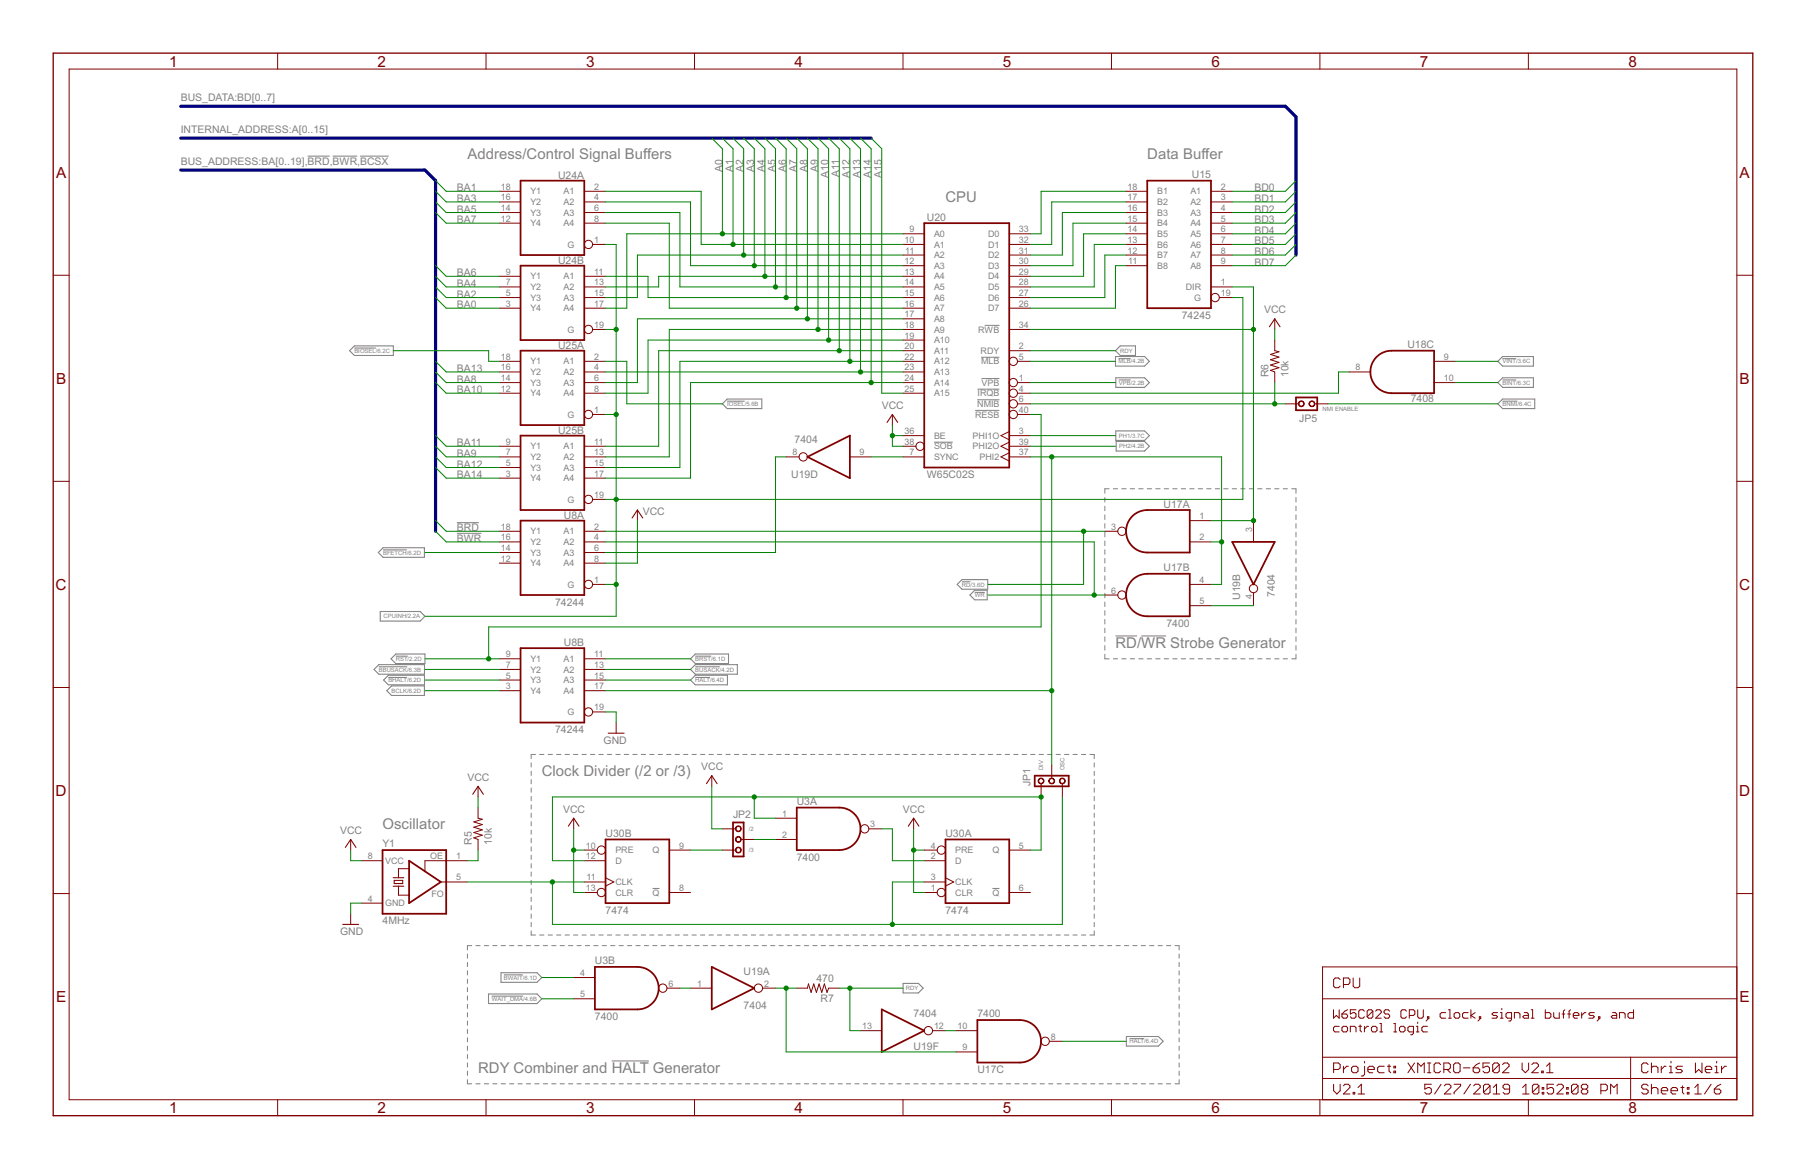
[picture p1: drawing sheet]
<svg xmlns="http://www.w3.org/2000/svg" width="432mm" height="279mm" viewBox="0 0 432 279" stroke-linecap="round" stroke-linejoin="round" font-family="sans-serif">
<g fill="none" stroke="#808080" stroke-width=".24">
<path d="M73.6 37.3h5.2M79.5 37.3h5.9M86.1 37.3h6.8M235.4 77.8h3.6M84.7 83.2h5.2M173.9 95.9h4.2M233.2 98.1h5.8M233.6 95.5h5.4M233.7 93h5.3M234.6 85.4h4.4M234.7 90.5h4.3M267.4 85.7h2.9"/>
<path d="M267.5 90.8h2.8M359.3 95.9h3.5M359.3 90.8h3.2M359.3 85.7h3.2M223.3 105.7h4.5M264.2 118.9v1.1M265.2 116.8h-1v1.1M266.2 116.8h1M268.2 116.8h1M270.2 116.8h1.1M272.3 116.8h1M274.3 116.8h1"/>
<path d="M276.3 116.8h1.1M278.4 116.8h1M280.4 116.8h1M282.4 116.8h1.1M284.5 116.8h1M286.5 116.8h1M288.5 116.8h1.1M290.6 116.8h1M292.6 116.8h1M294.6 116.8h1.1M296.7 116.8h1M298.7 116.8h1"/>
<path d="M300.7 116.8h1M302.7 116.8h1.1M304.8 116.8h1M306.8 116.8h1M308.8 116.8h1.1v1.1M309.9 118.9v1.1M91.6 131.4h5.7M109.2 124.9h5.3M109.2 127.5h5.9M230 139h2M264.2 121v1.1M264.2 123.1v1.1"/>
<path d="M264.2 125.2v1M264.2 127.2v1.1M264.2 129.3v1.1M264.2 131.4v1.1M264.2 133.5v1.1M264.2 135.6v1.1M264.2 137.6v1.1M264.2 139.7v1.1M309.9 121v1.1M309.9 123.1v1.1M309.9 125.2v1M309.9 127.2v1.1"/>
<path d="M309.9 129.3v1.1M309.9 131.4v1.1M309.9 133.5v1.1M309.9 135.6v1.1M309.9 137.6v1.1M309.9 139.7v1.1M90.6 159.4h6.8M94.6 156.8h2.9M166.2 156.8h3.8M166.2 159.4h5.9M233 141.6h2.5M264.2 141.8v1.1"/>
<path d="M264.2 143.9v1.1M264.2 146v1M264.2 148.1v1M264.2 150.1v1.1M264.2 152.2v1.1M264.2 154.3v1.1M264.2 156.4v1.1h1M266.2 157.5h1M268.2 157.5h1M270.2 157.5h1.1M272.3 157.5h1M274.3 157.5h1"/>
<path d="M276.3 157.5h1.1M278.4 157.5h1M280.4 157.5h1M282.4 157.5h1.1M284.5 157.5h1M286.5 157.5h1M288.5 157.5h1.1M290.6 157.5h1M292.6 157.5h1M294.6 157.5h1.1M296.7 157.5h1M298.7 157.5h1"/>
<path d="M300.7 157.5h1M302.7 157.5h1.1M304.8 157.5h1M306.8 157.5h1M309.9 156.4v1.1h-1.1M309.9 141.8v1.1M309.9 143.9v1.1M309.9 146v1M309.9 148.1v1M309.9 150.1v1.1M309.9 152.2v1.1M309.9 154.3v1.1"/>
<path d="M92.9 161.9h4.4M166.2 161.9h3.6M127 182.3v1M127 184.3v1M127 186.3v1M127 188.3v1.1M127 190.4v1M127 192.4v1M127 194.4v1M127 196.4v1M127 198.4v1M128 180.3h-1v1"/>
<path d="M129 180.3h1M131.1 180.3h1M133.1 180.3h1M135.1 180.3h1M137.1 180.3h1.1M139.1 180.3h1.1M141.2 180.3h1M143.2 180.3h1M145.2 180.3h1M147.3 180.3h1M149.3 180.3h1M151.3 180.3h1"/>
<path d="M153.3 180.3h1M155.3 180.3h1.1M157.4 180.3h1M159.4 180.3h1M161.4 180.3h1M163.4 180.3h1.1M165.5 180.3h1M167.5 180.3h1M169.5 180.3h1M171.5 180.3h1.1M173.6 180.3h1M175.6 180.3h1"/>
<path d="M177.6 180.3h1M179.6 180.3h1.1M181.7 180.3h1M183.7 180.3h1M185.7 180.3h1M187.7 180.3h1M189.8 180.3h1M191.8 180.3h1M193.8 180.3h1M195.8 180.3h1M197.8 180.3h1.1M199.9 180.3h1"/>
<path d="M201.9 180.3h1M203.9 180.3h1M205.9 180.3h1.1M208 180.3h1M210 180.3h1M212 180.3h1M214 180.3h1.1M216.1 180.3h1M218.1 180.3h1M220.1 180.3h1M222.1 180.3h1.1M224.2 180.3h1"/>
<path d="M226.2 180.3h1M228.2 180.3h1M230.2 180.3h1M232.3 180.3h1M234.3 180.3h1M236.3 180.3h1M238.3 180.3h1.1M240.3 180.3h1.1M242.4 180.3h1M244.4 180.3h1M246.4 180.3h1M248.4 180.3h1.1"/>
<path d="M250.5 180.3h1M252.5 180.3h1M254.5 180.3h1M256.5 180.3h1.1M258.6 180.3h1M260.6 180.3h1v1M261.6 182.3v1M261.6 184.3v1M261.6 186.3v1M261.6 188.3v1.1M261.6 190.4v1M261.6 192.4v1"/>
<path d="M261.6 194.4v1M261.6 196.4v1M261.6 198.4v1M127 200.4v1M127 202.4v1M127 204.4v1M127 206.4v1M127 208.4v1M127 210.4v1M127 212.4v1M127 214.4v1.1M127 216.5v1"/>
<path d="M127 218.5v1M156 212.3h1.7M237.3 212.3h1.7M261.6 200.4v1M261.6 202.4v1M261.6 204.4v1M261.6 206.4v1M261.6 208.4v1M261.6 210.4v1M261.6 212.4v1M261.6 214.4v1.1M261.6 216.5v1"/>
<path d="M261.6 218.5v1M111.8 228v1M111.8 230v1M111.8 232v1M111.8 234v1M111.8 236v1M111.8 238v1M112.8 226h-1v1M113.8 226h1M115.8 226h1M117.6 238.1h7.5M117.8 226h1"/>
<path d="M119.8 226h1M120.5 233h4.5M121.8 226h1.1M123.8 226h1.1M125.9 226h1M127 220.5v1M127 222.5v1h1M127.9 226h1M129 223.5h1M129.9 226h1M131.1 223.5h1M131.9 226h1"/>
<path d="M133.1 223.5h1M133.9 226h1M135.1 223.5h1M135.9 226h1M137.1 223.5h1.1M137.9 226h1.1M139.1 223.5h1.1M140 226h1M141.2 223.5h1M142 226h1M143.2 223.5h1M144 226h1"/>
<path d="M145.2 223.5h1M146 226h1M147.3 223.5h1M148 226h1M149.3 223.5h1M150 226h1M151.3 223.5h1M152 226h1.1M153.3 223.5h1M154.1 226h1M155.3 223.5h1.1M156.1 226h1"/>
<path d="M157.4 223.5h1M158.1 226h1M159.4 223.5h1M160.1 226h1M161.4 223.5h1M162.1 226h1M163.4 223.5h1.1M164.1 226h1M165.5 223.5h1M166.1 226h1.1M167.5 223.5h1M168.1 226h1.1"/>
<path d="M169.5 223.5h1M170.2 226h1M171.5 223.5h1.1M172.2 226h1M173.6 223.5h1M174.2 226h1M175.6 223.5h1M176.2 226h1M177.6 223.5h1M178.2 226h1M179.6 223.5h1.1M180.2 226h1.1"/>
<path d="M181.7 223.5h1M182.2 226h1.1M183.7 223.5h1M184.3 226h1M185.7 223.5h1M186.3 226h1M187.7 223.5h1M188.3 226h1M189.8 223.5h1M190.3 226h1M191.8 223.5h1M192.3 226h1"/>
<path d="M193.8 223.5h1M194.3 226h1M195.8 223.5h1M196.3 226h1.1M197.8 223.5h1.1M198.4 226h1M199.9 223.5h1M200.4 226h1M201.9 223.5h1M202.4 226h1M203.9 223.5h1M204.4 226h1"/>
<path d="M205.9 223.5h1.1M206.4 226h1M208 223.5h1M208.4 226h1M210 223.5h1M210.4 226h1.1M212 223.5h1M212.4 226h1.1M214 223.5h1.1M214.5 226h1M216.1 223.5h1M216.5 226h1"/>
<path d="M218.1 223.5h1M218.5 226h1M220.1 223.5h1M220.5 226h1M222.1 223.5h1.1M222.5 226h1M224.2 223.5h1M224.5 226h1.1M226.2 223.5h1M226.5 226h1.1M228.2 223.5h1M228.6 226h1"/>
<path d="M230.2 223.5h1M230.6 226h1M232.3 223.5h1M232.6 226h1M234.3 223.5h1M234.6 226h1M236.3 223.5h1M236.6 226h1M238.3 223.5h1.1M238.6 226h1M240.3 223.5h1.1M240.6 226h1.1"/>
<path d="M242.4 223.5h1M242.7 226h1M244.4 223.5h1M244.7 226h1M246.4 223.5h1M246.7 226h1M248.4 223.5h1.1M248.7 226h1M250.5 223.5h1M250.7 226h1M252.5 223.5h1M252.7 226h1"/>
<path d="M254.5 223.5h1M254.7 226h1.1M256.5 223.5h1.1M256.8 226h1M258.6 223.5h1M258.8 226h1M260.8 226h1M261.6 222.5v1h-1M261.6 220.5v1M262.8 226h1M264.8 226h1M266.8 226h1"/>
<path d="M268.8 226h1.1M270.8 226h1.1M272.9 226h1M274.9 226h1M276.9 226h1M278.9 226h1M280.9 226h1v1M281.9 228v1M281.9 230v1M281.9 232v1M281.9 234v1M281.9 236v1"/>
<path d="M281.9 238v1M111.8 240v1M111.8 242v1M111.8 244v1M111.8 246v1M111.8 248v1M111.8 250v1M111.8 252v1M111.8 254v1M111.8 256v1M111.8 258v1h1M113.8 259h1"/>
<path d="M115.8 259h1M117.8 259h1M119.8 259h1M121.8 259h1.1M123.8 259h1.1M125.9 259h1M127.9 259h1M129.9 259h1M131.9 259h1M133.9 259h1M135.9 259h1M137.9 259h1.1"/>
<path d="M140 259h1M142 259h1M144 259h1M146 259h1M148 259h1M150 259h1M152 259h1.1M154.1 259h1M156.1 259h1M158.1 259h1M160.1 259h1M162.1 259h1"/>
<path d="M164.1 259h1M166.1 259h1.1M168.1 259h1.1M170.2 259h1M172.2 259h1M174.2 259h1M176.2 259h1M178.2 259h1M180.2 259h1.1M182.2 259h1.1M184.3 259h1M186.3 259h1"/>
<path d="M188.3 259h1M190.3 259h1M192.3 259h1M194.3 259h1M196.3 259h1.1M198.4 259h1M200.4 259h1M202.4 259h1M204.4 259h1M206.4 259h1M208.4 259h1M210.4 259h1.1"/>
<path d="M212.4 259h1.1M214.5 259h1M216.5 259h1M218.5 259h1M220.5 259h1M222.5 259h1M224.5 259h1.1M226.5 259h1.1M228.6 259h1M230.6 259h1M232.6 259h1M234.6 259h1"/>
<path d="M236.6 259h1M238.6 259h1M240.6 259h1.1M242.7 259h1M244.7 259h1M246.7 259h1M248.7 259h1M250.7 259h1M252.7 259h1M254.7 259h1.1M256.8 259h1M258.8 259h1"/>
<path d="M260.8 259h1M262.8 259h1M264.8 259h1M266.8 259h1M268.8 259h1.1M270.1 248.2h3.5M270.8 259h1.1M272.9 259h1M274.9 259h1M276.9 259h1M278.9 259h1M281.9 258v1h-1"/>
<path d="M281.9 240v1M281.9 242v1M281.9 244v1M281.9 246v1M281.9 248v1M281.9 250v1M281.9 252v1M281.9 254v1M281.9 256v1"/>
</g>
<g fill="none" stroke="#808080" stroke-width=".25">
<path d="M84.7 82.7h9.3v2.3h-9.3l-1.1-1.2zM173.9 95.4h8.2v2.3h-8.2l-1.2-1.2zM266.7 85.2h7l1.1 1.2-1.1 1.1h-7zM266.8 90.3h6.9l1.1 1.1-1.1 1.2h-6.9zM267.8 82.7h3.7v2.3h-3.7l-1.1-1.2zM359.3 95.4h7.6v2.3h-7.6l-1.2-1.2zM359.3 90.3h7.3v2.3h-7.3l-1.2-1.2zM359.3 85.2h7.3v2.3h-7.3l-1.2-1.1zM266.8 103h6.9l1.1 1.1-1.1 1.2h-6.9zM266.9 105.5h6.8l1.1 1.2-1.1 1.1h-6.8zM91.6 130.9h9.9v2.3h-9.9l-1.2-1.1zM230 138.5h6.2v2.3h-6.2l-1.1-1.1z"/>
<path d="M90.6 158.9h10.9v2.2h-10.9l-1.2-1.1zM90.9 146.2h9.6l1.1 1.1-1.1 1.1h-9.6zM94.6 156.3h7v2.3h-7l-1.1-1.1zM166.2 156.3h8v2.3h-8l-1.1-1.1zM166.2 158.9h10.1v2.2h-10.1l-1.1-1.1zM231.9 142.2l1.1-1.1h3v2.3h-3zM266.7 152h5.2M272.9 152h5.9M92.5 165.1l1.1-1.2h7.9v2.3h-7.9zM92.9 161.4h8.6v2.3h-8.6l-1.2-1.2zM166.2 161.4h7.7v2.3h-7.7l-1.1-1.2zM116.8 237.6h11.6l1.1 1.1-1.1 1.2h-11.6z"/>
<path d="M119.8 232.5h8.6l1.1 1.1-1.1 1.2h-8.6zM215.9 235h3.7l1.1 1.2-1.1 1.1h-3.7zM146.3 253.6h8.8M269.3 247.7h7.7l1.1 1.2-1.1 1.1h-7.7z"/>
</g>
<path d="M12.7 12.7h406.4v254h-406.4z" fill="none" stroke="#800000" stroke-width=".32"/>
<g fill="none" stroke="#800000" stroke-width=".24">
<path d="M16.5 16.5h398.8v246.3h-398.8zM66.4 12.7v3.8M116.2 12.7v3.8M166.1 12.7v3.8M215.9 12.7v3.8M265.7 12.7v3.8M315.6 12.7v3.8M365.4 12.7v3.8M119.4 45.7h5.1M119.4 48.3h5.1M119.4 50.8h5.1M119.4 53.3h5.1"/>
<path d="M139.7 45.7h5.1M139.7 48.3h5.1M139.7 50.8h5.1M139.7 53.3h5.1M141.7 58.4h3.1M215.9 55.9h5.1M215.9 58.4h5.1M241.3 55.9h5.1M241.3 58.4h5.1M269.2 45.7h5.1M269.2 48.3h5.1M269.2 50.8h5.1"/>
<path d="M269.2 53.3h5.1M269.2 55.9h5.1M269.2 58.4h5.1M289.5 45.7h5.1M289.5 48.3h5.1M289.5 50.8h5.1M289.5 53.3h5.1M289.5 55.9h5.1M289.5 58.4h5.1M12.7 65.8h3.8M119.4 68.6h5.1M119.4 71.1h5.1"/>
<path d="M119.4 66h5.1M119.4 73.7h5.1M139.7 68.6h5.1M139.7 71.1h5.1M139.7 66h5.1M139.7 73.7h5.1M141.7 78.7h3.1M215.9 68.6h5.1M215.9 61h5.1M215.9 63.5h5.1M215.9 71.1h5.1M215.9 78.7h5.1"/>
<path d="M215.9 66h5.1M215.9 73.7h5.1M215.9 76.2h5.1M241.3 68.6h5.1M241.3 61h5.1M241.3 63.5h5.1M241.3 71.1h5.1M241.3 78.7h5.1M241.3 66h5.1M241.3 73.7h5.1M269.2 61h5.1M269.2 63.5h5.1"/>
<path d="M289.5 68.6h5.1M289.5 61h5.1M289.5 63.5h5.1M291.5 71.1h3.1M304.8 76.2v2.5M415.3 65.8h3.8M119.4 86.4h5.1M119.4 88.9h5.1M119.4 91.4h5.1M119.4 94h5.1M139.7 86.4h5.1M139.7 88.9h5.1"/>
<path d="M139.7 91.4h5.1M139.7 94h5.1M141.7 99.1h3.1M213.4 99.1v2.5M215.9 86.4h5.1M215.9 88.9h5.1M215.9 91.4h5.1M215.9 94h5.1M215.9 81.3h5.1M215.9 83.8h5.1M241.3 83.8h5.1M243.3 99.1h3.1"/>
<path d="M243.3 86.4h3.1M243.3 91.4h3.1M243.3 94h3.1M243.3 96.5h3.1M304.8 81.3v2.5l1 .3-2 .6 2 .6-2 .7 2 .6-2 .6 2 .7-2 .6 1 .4v2.5M307.3 96.5h3.2M314.3 96.5h3.2M322.6 88.9h5M342.9 86.4h5.1M342.9 91.4h5.1M12.7 115h3.8M119.4 106.7h5.1"/>
<path d="M119.4 109.2h5.1M119.4 111.7h5.1M119.4 114.3h5.1M139.7 106.7h5.1M139.7 109.2h5.1M139.7 111.7h5.1M139.7 114.3h5.1M141.7 119.4h3.1M188 109.2h3.1M203.2 109.2h5.1M215.9 106.7h3.1M215.9 109.2h5.1"/>
<path d="M215.9 104.1h5.1M241.3 106.7h5.1M241.3 109.2h5.1M241.3 103.1l-2 1 2 1M241.3 104.1h5.1M241.3 105.7l-2 1 2 1M241.3 108.2l-2 1 2 1M415.3 115h3.8M119.4 127h5.1M119.4 129.5h5.1M119.4 132.1h5.1M119.4 134.6h5.1"/>
<path d="M139.7 127h5.1M139.7 129.5h5.1M139.7 132.1h5.1M139.7 134.6h5.1M141.7 139.7h3.1M152.4 121.9v2.5M264.2 127h3.1M284.5 139.7h5M284.5 129.5h5M284.5 124.4h5M299.7 124.4v5.1M119.4 157.5h5.1"/>
<path d="M119.4 160h5.1M139.7 157.5h5.1M139.7 160h5.1M264.2 142.2h3.1M284.5 144.8h5M299.7 141.7v3.1M12.7 164.3h3.8M119.4 162.5h5.1M119.4 165.1h5.1M139.7 162.5h5.1M139.7 165.1h5.1M141.7 170.2h3.1"/>
<path d="M147.3 172.7v2.5M415.3 164.3h3.8M114.3 193v2.6l1 .2-2 .6 2 .7-2 .6 2 .7-2 .6 2 .6-2 .7 1 .3v2.6M114.3 187.9v2.6M137.2 195.6v2.5M170.2 185.4v2.5M172.7 198.1h3.2M185.4 195.6h5.1M207.7 198.1h3.1M218.4 195.6v2.5M248.9 187.3v3.2M251.5 182.9v3.1"/>
<path d="M254 187.3v3.2M12.7 213.6h3.8M83.8 200.6v2.6M83.8 218.4v2.5M86.4 205.7h5.1M86.4 215.9h5.1M95.3 211.8v2.2h2.5M97.8 207.6h-2.5v2.2M105.4 210.8h6.4M111.8 205.7h-10.2v2.6M139.7 210.8h5.1M139.7 205.7h5.1"/>
<path d="M139.7 213.3h3.1M139.7 203.2h3.1M144.8 209.8l2 1-2 1M160 213.3h5.1M160 203.2h5.1M172.7 203.2h3.2M177.2 200.6h3.1M185.4 200.6h5.1M221 210.8h5.1M221 205.7h5.1M221 213.3h3.1M221 203.2h3.1"/>
<path d="M226.1 209.8l1.9 1-1.9 1M241.3 213.3h5.1M241.3 203.2h5.1M415.3 213.6h3.8M137.2 238.7h5M137.2 233.6h5M159.5 236.2h3.1M165.1 236.2h5.1M182.3 236.2h3.1M190.5 236.2h2.5l.3-1 .6 2 .7-2 .6 2 .6-2 .7 2 .6-2 .6 2 .4-1h2.6M316.2 238.7h99.1M320.4 234.1l-.4-.4h-.8l-.3 .4v1.6l.3 .4h.8l.4-.4"/>
<path d="M321.2 235.3h1.2l.3-.4v-.8l-.3-.4h-1.2v2.4M323.5 233.7v2l.4 .4h.8l.4-.4v-2M415.3 231.1h-99.1v31.7M205.7 246.3h5.1M222.9 246.3h3.2M228.6 246.3h5.1M228.6 251.4h5.1M250.9 248.9h3.1M316.2 252.7h99.1M316.2 257.8h99.1M318.8 241.3v2.1l.7-.7 .7 .7v-2.1M318.9 255.6h1.1l.4-.4v-.8l-.4-.3h-1.1v2.3"/>
<path d="M318.9 259.1v1.6l.7 .8 .8-.8v-1.6M320.2 245.3h-1l-.4 .3v.7l.4 .3h1M320.8 242.4h1.1l.3 .3v.3l-.3 .4h-.7l-.4-.4zM321.2 245.3h.7l.3 .3v.7l-.3 .3h-.7l-.4-.3v-.7zM321.2 254.8v1.6M321.2 259.5l.4-.4h.8l.3 .4v.4l-1.5 1.6h1.5M322.2 241.3l-.7 .4-.7 .7M322.4 254.8h-.4l-.8 .8M322.9 246.6v-1.3h1l.3 .3v1M323.5 254.8h.8l.4 .4v.8l-.4 .4h-.8l-.3-.4v-.8zM324.2 241.3h-1.3v1.1l.6-.4h.4l.3 .4v.6l-.3 .4h-.7l-.3-.4M324.7 259.9l.8-.8v2.4"/>
<path d="M324.9 245.3h.6M325.2 245v1.3l.3 .3M326.2 245.3v1.3M326.2 241.7l-.3-.4h-.7l-.3 .4v1.3l.3 .4h.7l.3-.4M326.3 254.8v2l-.4 .4h-.4M326.3 253.7v.4M327 255.6h1.6v-.4l-.4-.4h-.8l-.4 .4v.8l.4 .4h.8M327.2 245.3h-.3l-.7 .7M328.2 241.7v1.3l-.3 .4h-.7l-.3-.4M328.2 241.7l-.3-.4h-.7l-.3 .4v1.3M328.2 241.7l-1.3 1.3M328.2 245.3h.7l.3 .3v.7l-.3 .3h-.7l-.3-.3v-.7z"/>
<path d="M328.9 241.7l.3-.4h.7l.3 .4v.3l-1.3 1.4h1.3M329.9 244.6h.3v2M329.9 246.6h.7M330.9 254.8h-1.1l-.4 .4v.8l.4 .4h1.1M331.7 254.8h.8M332.1 254.4v1.6l.4 .4M332.3 241.7l-.4-.4h-.7l-.3 .4v.3l.3 .4h.7l.4 .3v.3l-.4 .4h-.7l-.3-.4M333.2 246.6h.7M333.2 244.6h.4v2M333.3 254.8h.4v.4h-.4zM333.3 256h.4v.4h-.4zM334.6 245.6l.3-.3h.7l.3 .3v.7l-.3 .3h-.7l-.3-.3z"/>
<path d="M336.3 241.7l-.4-.4h-.6l-.4 .4v1.3l.4 .4h.6l.4-.4M336.6 254.1l1.6 2.3M337 242.7h.9l.4-.3v-.7l-.4-.4h-.9v2.1M337.9 246.6h-.9l-.4-.3v-.7l.4-.3h.9v1.7l-.3 .3h-.3M338.2 254.1l-1.6 2.3M338.6 245.3h.4v1.3M338.6 246.6h.7M339 241.3v1.7l.3 .4h.7l.3-.4v-1.7M339 244.3v.3M339 256.4v-2.3l.7 .7 .8-.7v2.3M341.3 243h.3v.4h-.3zM341.3 245.3h-1l-.3 .3v.7l.3 .3h1"/>
<path d="M341.3 254.1h.8M341.3 256.4h.8M341.6 243.4l-.6 .6M341.7 254.1v2.3M342.2 259.1h-1.5v1.2l.7-.4h.4l.4 .4v.8l-.4 .4h-.8l-.3-.4M344.4 254.4l-.4-.3h-.7l-.4 .3v1.6l.4 .4h.7l.4-.4M344.6 259.1l-1.6 2.4M345.2 255.6h1.2l.4-.4v-.8l-.4-.3h-1.2v2.3M345.3 259.5l.4-.4h.8l.4 .4v.4l-1.6 1.6h1.6M345.7 242h-1l-.4 .4v.6l.4 .4h1M346 255.6l.8 .8M346.3 243.4h.7"/>
<path d="M346.3 241.3h.4v2.1M347.7 259.1h1.5v.4l-1.5 1.6v.4M347.7 242.4l.3-.4h.7l.3 .4v.6l-.3 .4h-.7l-.3-.4zM347.9 254.1h.8l.4 .3v1.6l-.4 .4h-.8l-.3-.4v-1.6zM349.9 255.2h1.6M351 242h-1l-.3 .4v.6l.3 .4h1M351.6 259.1l-1.6 2.4M351.7 241.3v2.1M352.2 255.2h1.2l.4 .4v.4l-.4 .4h-.8l-.4-.4zM352.3 259.5l.4-.4h.8l.4 .4v.4l-1.6 1.6h1.6M352.7 242l-1 .7 1 .7M353.7 243h.3v.4h-.3z"/>
<path d="M353.8 254.1l-.8 .3-.8 .8M354 243.4l-.6 .6M356.1 254.1h-1.5v1.1l.7-.4h.4l.4 .4v.8l-.4 .4h-.8l-.3-.4M356.3 259.5v1.6l-.4 .4h-.8l-.4-.4M356.3 259.5l-.4-.4h-.8l-.4 .4v1.6M356.3 259.5l-1.6 1.6M357 259.9l.8-.8v2.4M358.1 242h-1l-.4 .4 .4 .3h.6l.4 .3-.4 .4h-1M358.5 254.4l-.4-.3h-.8l-.4 .3v1.6M358.5 254.4v1.6l-.4 .4h-.8l-.4-.4M358.5 254.4l-1.6 1.6M358.7 243.4h.7"/>
<path d="M358.7 242h.4v1.4M359.1 241v.3M359.2 254.4l.4-.3h.8l.4 .3v.4l-1.6 1.6h1.6M361.4 243.4h-1l-.3-.4v-.6l.3-.4h1v1.7l-.3 .3h-.4M362.1 243.4v-1.4h1l.3 .4v1M363.9 254.1v1.5l.8 .8 .8-.8v-1.5M364 259.9l.8-.8v2.4M364.4 242h.7l.3 .4v1h-1l-.3-.4 .3-.3h1M366.1 243.4h.7M366.1 241.3h.3v2.1M366.2 254.4l.4-.3h.8l.4 .3v.4l-1.6 1.6h1.6M367.9 259.5v1.6l-.3 .4h-.8l-.4-.4"/>
<path d="M367.9 259.5l-.3-.4h-.8l-.4 .4v1.6M367.9 259.5l-1.5 1.6M368.6 256h.4v.4h-.4zM368.7 259.9h.4v.4h-.4zM369.5 241.3v2.1h1l.3-.4v-.6l-.3-.4h-1M369.8 256.4h1.5M369.8 254.8l.7-.7v2.3M371.5 259.1h-1.6v1.2l.8-.4h.4l.4 .4v.8l-.4 .4h-.8l-.4-.4M371.5 242v1l.3 .4h1v-1.4M372.2 259.5l.4-.4h.8l.4 .4v.4l-1.6 1.6h1.6M373.5 242.4h.6M374.1 241.3l-.3 .4v1.7"/>
<path d="M374.6 259.9h.3v.4h-.3zM374.8 242.4h.7M375.5 241.3l-.3 .4v1.7M376.2 242.7h1.3v-.3l-.3-.4h-.7l-.3 .4v.6l.3 .4h.7M377.3 259.5v1.6l-.4 .4h-.8l-.4-.4M377.3 259.5l-.4-.4h-.8l-.4 .4v1.6M377.3 259.5l-1.6 1.6M378.2 242v1.4M379.2 242h-.4l-.6 .7M381.2 242h-1l-.3 .4 .3 .3h.7l.3 .3-.3 .4h-1M382.2 243h.3v.4h-.3zM382.5 243.4l-.6 .6"/>
<path d="M385.6 242h.6l.3 .4v1h-.9l-.4-.4 .4-.3h.9M387.2 243.4v-1.4h1l.4 .4v1M389.9 252.7v10.1M390.6 241.3v2.1h-1l-.4-.4v-.6l.4-.4h1M394.1 254.4l-.4-.3h-.8l-.4 .3v1.6l.4 .4h.8l.4-.4M394.1 259.5l-.4-.4h-.8l-.4 .4v.4l.4 .4h.8l.4 .4v.4l-.4 .4h-.8l-.4-.4M394.8 255.2l.4-.4h.8l.4 .4v1.2M394.8 254.1v2.3M394.8 259.1v2.4M397.2 254.8v1.6M398.4 254.8h-.4l-.8 .8M399.1 254.8h.4v1.6"/>
<path d="M399.1 256.4h.8M399.5 253.7v.4M401.9 259.9h.7M402.3 254.8h-1.2l-.4 .4 .4 .4h.8l.4 .4-.4 .4h-1.2M402.3 259.5v1.6l.3 .4M403.4 259.9h.4v.4h-.4zM405.2 259.9l.8-.8v2.4M405.4 254.1v2.3l.7-.8 .8 .8v-2.3M407.7 255.6h1.6v-.4l-.4-.4h-.8l-.4 .4v.8l.4 .4h.8M409.1 259.1l-1.6 2.4M410 254.8h.4v1.6M410 256.4h.8"/>
<path d="M410.4 253.7v.4M411.4 259.1l-.7 .4-.8 .8M411.6 254.8v1.6M412.8 254.8h-.4l-.8 .8M66.4 262.8v3.9M116.2 262.8v3.9M166.1 262.8v3.9M215.9 262.8v3.9M265.7 262.8v3.9M315.6 262.8v3.9M323.5 261.1h.4v.4h-.4zM324.7 261.5h1.6"/>
<path d="M357 261.5h1.6M360.9 260.3h-1.2l-.3-.4v-.4l.3-.4h.8l.4 .4v1.6l-.4 .4h-.8l-.3-.4M364 261.5h1.6M365.4 262.8v3.9M368.7 261.1h.4v.4h-.4zM374.6 261.1h.3v.4h-.3zM378.5 260.3l-.4 .4v.4l.4 .4h.7l.4-.4v-.4l-.4-.4M378.5 260.3l-.4-.4v-.4l.4-.4h.7l.4 .4v.4l-.4 .4M378.5 260.3h.7M382.8 260.7h1.1l.4-.4v-.8l-.4-.4h-1.1v2.4M385.1 261.5v-2.4l.8 .8 .8-.8v2.4M394.8 260.3l.4-.4h.8l.4 .4v1.2"/>
<path d="M397.2 260.7h1.5v-.4l-.3-.4h-.8l-.4 .4v.8l.4 .4h.8M399.5 260.7h1.6v-.4l-.4-.4h-.8l-.4 .4v.8l.4 .4h.8M403.4 261.1h.4v.4h-.4zM405.2 261.5h1.6M409.9 260.3h1.2l.3 .4v.4l-.3 .4h-.8l-.4-.4z"/>
<circle cx="140.7" cy="58.4" r=".99"/>
<circle cx="140.7" cy="78.7" r=".99"/>
<circle cx="290.5" cy="71.1" r=".99"/>
<circle cx="140.7" cy="99.1" r=".99"/>
<circle cx="242.3" cy="99.1" r=".99"/>
<circle cx="242.3" cy="94" r=".99"/>
<circle cx="242.3" cy="96.5" r=".99"/>
<circle cx="242.3" cy="91.4" r=".99"/>
<circle cx="242.3" cy="86.4" r=".99"/>
<circle cx="140.7" cy="119.4" r=".99"/>
<circle cx="192" cy="109.2" r=".99"/>
<circle cx="220" cy="106.7" r=".99"/>
<circle cx="140.7" cy="139.7" r=".99"/>
<circle cx="268.2" cy="127" r=".99"/>
<circle cx="268.2" cy="142.2" r=".99"/>
<circle cx="299.7" cy="140.7" r=".99"/>
<circle cx="140.7" cy="170.2" r=".99"/>
<circle cx="206.7" cy="198.1" r=".99"/>
<circle cx="143.8" cy="203.2" r=".99"/>
<circle cx="143.8" cy="213.3" r=".99"/>
<circle cx="225.1" cy="203.2" r=".99"/>
<circle cx="225.1" cy="213.3" r=".99"/>
<circle cx="158.5" cy="236.2" r=".99"/>
<circle cx="181.3" cy="236.2" r=".99"/>
<circle cx="222" cy="246.3" r=".99"/>
<circle cx="249.9" cy="248.9" r=".99"/>
</g>
<g fill="none" stroke="#800000" stroke-width=".42">
<path d="M124.5 43.2h15.2v17.8h-15.2zM221 53.3h20.3v58.4h-20.3zM274.3 43.2h15.2v30.5h-15.2zM124.5 63.5h15.2v17.8h-15.2zM124.5 83.8h15.2v17.8h-15.2zM309.9 95h5v3h-5zM329.2 85.2l1.1-.8 1.8-.5 10.8-.1v10.2h-10.2a5.1 5.1 0 0 1-4.7-3.2 5.1 5.1 0 0 1 1.2-5.6zM124.5 104.1h15.2v17.8h-15.2zM193 109.2l10.2-5.1v10.2zM124.5 124.4h15.2v17.8h-15.2zM270.8 123.3l1.6-1 1.3-.4h10.8v10.2h-10.2a5.1 5.1 0 0 1-4.7-3.3 5.1 5.1 0 0 1 1.2-5.5zM270.8 138.5l1.6-1 1.3-.3 10.8-.1v10.2h-10.2a5.1 5.1 0 0 1-4.7-3.2 5.1 5.1 0 0 1 1.2-5.6z"/>
<path d="M294.6 129.5h10.2l-5.1 10.2zM124.5 154.9h15.2v17.8h-15.2zM175.3 196.6h2.5v8.1h-2.5zM190.5 193h10.2a5.1 5.1 0 0 1 5 5.1 5.1 5.1 0 0 1-5 5.1h-10.2zM247.4 185.4h8.1v2.5h-8.1zM91.5 203.2h15.2v15.2h-15.2zM97.8 205.7l7.6 5.1-7.6 5.1zM144.8 200.6h15.2v15.3h-15.2zM226.1 200.6h15.2v15.3h-15.2zM142.2 231.1h10.2a5.1 5.1 0 0 1 5.1 5.1 5.1 5.1 0 0 1-5.1 5.1h-10.2zM170.2 231.1l10.1 5.1-10.1 5.1zM210.8 241.3l10.2 5-10.2 5.1z"/>
<path d="M233.7 243.8h10.1a5.1 5.1 0 0 1 5.1 5.1 5.1 5.1 0 0 1-5.1 5.1h-10.1z"/>
</g>
<g fill="none" stroke="#800000" stroke-width=".25">
<path d="M303.5 78.1l1.3-1.9 1.2 1.9M212.1 101l1.3-1.9 1.2 1.9M151.1 123.8l1.3-1.9 1.3 1.9M145.4 175.2h3.8M113 189.8l1.3-1.9 1.3 1.9M135.9 197.5l1.3-1.9 1.2 1.9M168.9 187.3l1.3-1.9 1.2 1.9M217.2 197.5l1.2-1.9 1.3 1.9M82.6 202.5l1.2-1.9 1.3 1.9M94 211.8h2.5M94 209.8h2.5M94.3 210.4h2v.8h-2z"/>
<path d="M81.9 220.9h3.8"/>
</g>
<g fill="#800000" stroke="#800000" stroke-width=".24">
<path d="M310.6 96.1a.7 .7 0 0 1 1.1 0 .7 .7 0 0 1-.4 1.1 .7 .7 0 0 1-.9-.7h.2a.58 .58 0 0 1 .7-.5 .58 .58 0 0 1 .2 .9 .58 .58 0 0 1-.9-.2l-.2-.2z" fill-rule="evenodd"/>
<path d="M313.1 96.1a.7 .7 0 0 1 1.2 0 .7 .7 0 0 1-.4 1.1 .7 .7 0 0 1-.9-.7h.1a.58 .58 0 0 1 .8-.5 .58 .58 0 0 1 .2 .9 .58 .58 0 0 1-1-.2l-.1-.2z" fill-rule="evenodd"/>
<path d="M176 202.7a.7 .7 0 0 1 1.1 .1 .7 .7 0 0 1-.4 1 .7 .7 0 0 1-.9-.6h.2a.57 .57 0 0 1 .7-.6 .57 .57 0 0 1 .2 .9 .57 .57 0 0 1-.9-.1l-.2-.2z" fill-rule="evenodd"/>
<path d="M176 197.6a.7 .7 0 0 1 1.1 .1 .7 .7 0 0 1-.4 1.1 .7 .7 0 0 1-.9-.7h.2a.57 .57 0 0 1 .7-.6 .57 .57 0 0 1 .2 1 .57 .57 0 0 1-.9-.2l-.2-.2z" fill-rule="evenodd"/>
<path d="M176 200.2a.7 .7 0 0 1 1.1 0 .7 .7 0 0 1-.4 1.1 .7 .7 0 0 1-.9-.7h.2a.57 .57 0 0 1 .7-.5 .57 .57 0 0 1 .2 .9 .57 .57 0 0 1-.9-.2l-.2-.2z" fill-rule="evenodd"/>
<path d="M253.4 186.2a.7 .7 0 0 1 1.2 .1 .7 .7 0 0 1-.4 1 .7 .7 0 0 1-.9-.6h.1a.57 .57 0 0 1 .9-.5 .57 .57 0 0 1 .1 .9 .57 .57 0 0 1-1-.2l-.1-.2z" fill-rule="evenodd"/>
<path d="M248.4 186.2a.7 .7 0 0 1 1.1 .1 .7 .7 0 0 1-.4 1 .7 .7 0 0 1-.9-.6h.1a.57 .57 0 0 1 .9-.5 .57 .57 0 0 1 .1 .9 .57 .57 0 0 1-.9-.2l-.2-.2z" fill-rule="evenodd"/>
<path d="M250.9 186.2a.7 .7 0 0 1 1.1 .1 .7 .7 0 0 1-.3 1 .7 .7 0 0 1-.9-.6h.1a.57 .57 0 0 1 .8-.5 .57 .57 0 0 1 .1 .9 .57 .57 0 0 1-.9-.2l-.1-.2z" fill-rule="evenodd"/>
</g>
<path d="M43.2 25.4h264.1l2.6 2.5v33.1M43.2 33h165.1M43.2 40.6h58.4l2.5 2.6v83.8" fill="none" stroke="#000080" stroke-width=".76"/>
<g fill="none" stroke="#008000" stroke-width=".24">
<path d="M170.2 33l2.5 2.6v20.3M172.7 33l2.6 2.6v22.8M175.3 33l2.5 2.6v25.4M177.8 33l2.5 2.6v27.9M180.3 33l2.6 2.6v30.4M182.9 33l2.5 2.6v33M185.4 33l2.6 2.6v35.5M188 33l2.5 2.6v38.1M190.5 33l2.5 2.6v40.6M193 33l2.6 2.6v43.1M195.6 33l2.5 2.6v45.7M198.1 33l2.6 2.6v48.2"/>
<path d="M200.7 33l2.5 2.6v50.8M203.2 33l2.5 2.6v53.3M205.7 33l2.6 2.6v55.8M208.3 33l2.5 2.6v58.4h5.1M104.1 50.8l2.6 2.5h12.7M104.1 48.3l2.6 2.5h12.7M104.1 45.7l2.6 2.6h12.7M104.1 43.2l2.6 2.5h12.7M144.8 48.3h20.3v15.2h50.8M144.8 58.4h2.5v88.9h-45.7M144.8 45.7h22.8v12.7h48.3M144.8 53.3h15.2v20.4h55.9"/>
<path d="M144.8 50.8h17.8v17.8h53.3M215.9 55.9h-66v17.8h-5.1M269.2 53.3h-12.7v10.2h-10.1M269.2 50.8h-15.2v10.2h-7.6M269.2 48.3h-17.7v10.1h-5.1M269.2 58.4h-7.6v10.2h-15.2M269.2 45.7h-20.3v10.2h-2.5M269.2 55.9h-10.1v10.1h-12.7M309.9 58.4l-2.6 2.6h-12.7M309.9 55.9l-2.6 2.5h-12.7M309.9 53.3l-2.6 2.6h-12.7M309.9 50.8l-2.6 2.5h-12.7"/>
<path d="M309.9 48.3l-2.6 2.5h-12.7M309.9 45.7l-2.6 2.6h-12.7M309.9 43.2l-2.6 2.5h-12.7M104.1 71.1l2.6 2.6h12.7M104.1 68.6l2.6 2.5h12.7M104.1 63.5l2.6 2.5h12.7M104.1 66l2.6 2.6h12.7M144.8 66h10.1v5.1h61M144.8 78.7h2.5M215.9 61h-63.5v10.1h-7.6M215.9 76.2h-63.5v15.2h-7.6M215.9 66h-58.4v2.6h-12.7"/>
<path d="M215.9 78.7h-55.9v30.5h-15.2M246.4 78.7h53.3M269.2 63.5h-2.5v10.2h-20.3M269.2 61h-5v10.1h-17.8M294.6 71.1h2.6v48.3h-152.4M294.6 68.6h5.1v55.8h-10.2M304.8 78.7v2.6M309.9 61l-2.6 2.5h-12.7M94 83.8h22.8v2.6h2.6M104.1 91.4l2.6 2.6h12.7M104.1 88.9l2.6 2.5h12.7M104.1 86.4l2.6 2.5h12.7"/>
<path d="M144.8 88.9h71.1M144.8 86.4h5.1v10.1h22.8M144.8 99.1h2.5M215.9 81.3h-61v12.7h-10.1M215.9 91.4h-50.8v22.9h-20.3M215.9 86.4h-53.3v25.3h-17.8M215.9 83.8h-58.4v22.9h-12.7M246.4 91.4h20.3M246.4 86.4h20.3M246.4 83.8h20.3M246.4 99.1h2.5v50.7h-132.1v7.7M246.4 96.5h60.9"/>
<path d="M304.8 91.4v5.1M317.5 96.5h40.6M322.6 88.9h-2.6v5.1h-73.6M348 91.4h10.1M348 86.4h10.1M104.1 111.7l2.6 2.6h12.7M104.1 109.2l2.6 2.5h12.7M104.1 104.1l2.6 2.6h12.7M104.1 106.7l2.6 2.5h12.7M188 109.2h-2.6v22.9h-40.6M208.3 109.2h7.6M213.4 101.6v5.1h2.5"/>
<path d="M213.4 104.1h2.5M246.4 106.7h20.3M246.4 109.2h45.7v30.5h-2.6M246.4 104.1h20.3M251.5 109.2v73.7M101.6 132.1h17.8M104.1 124.4l2.6 2.6h12.7M104.1 127l2.6 2.5h12.7M144.8 129.5h116.8v12.7M144.8 127h119.4M144.8 139.7h2.5M152.4 124.4v10.2h-7.6"/>
<path d="M259.1 127v12.7h-22.9M289.5 129.5h2.6M101.6 157.5h17.8M101.6 160h17.8M144.8 157.5h20.3M144.8 160h20.3M236.2 142.2h28M289.5 144.8h10.2M101.6 165.1h17.8M101.6 162.5h17.8M144.8 170.2h2.5v2.5M144.8 165.1h106.7"/>
<path d="M144.8 162.5h20.3M114.3 190.5v2.5M137.2 198.1v15.2h2.5M170.2 187.9v10.2h2.5M180.3 190.5v5.1h5.1M210.8 198.1h2.6v7.6h7.6M218.4 198.1v15.2h2.6M254 190.5v30.4h-121.9v-10.1M83.8 203.2v2.5h2.6M86.4 215.9h-2.6v2.5M111.8 210.8h27.9M114.3 203.2v2.5h-2.5"/>
<path d="M137.2 203.2h2.5M165.1 203.2h7.6M180.3 200.6h5.1M218.4 203.2h2.6M221 210.8h-7.6v10.1M246.4 203.2h2.5v-12.7h-116.8v15.2h7.6M129.5 233.6h7.7M129.5 238.7h7.7M162.6 236.2h2.5M185.4 236.2h5.1M188 236.2v15.2h40.6M200.7 236.2h15.2"/>
<path d="M203.2 236.2v10.1h2.5M226.1 246.3h2.5M254 248.9h15.2"/>
</g>
<g fill="#008000" stroke="#008000" stroke-width=".24">
<circle cx="208.3" cy="91.4" r=".51"/>
<circle cx="205.7" cy="88.9" r=".51"/>
<circle cx="203.2" cy="86.4" r=".51"/>
<circle cx="200.7" cy="83.8" r=".51"/>
<circle cx="198.1" cy="81.3" r=".51"/>
<circle cx="195.6" cy="78.7" r=".51"/>
<circle cx="193" cy="76.2" r=".51"/>
<circle cx="190.5" cy="73.7" r=".51"/>
<circle cx="188" cy="71.1" r=".51"/>
<circle cx="185.4" cy="68.6" r=".51"/>
<circle cx="182.9" cy="66" r=".51"/>
<circle cx="180.3" cy="63.5" r=".51"/>
<circle cx="177.8" cy="61" r=".51"/>
<circle cx="175.3" cy="58.4" r=".51"/>
<circle cx="172.7" cy="55.9" r=".51"/>
<circle cx="213.4" cy="104.1" r=".51"/>
<circle cx="137.2" cy="203.2" r=".51"/>
<circle cx="218.4" cy="203.2" r=".51"/>
<circle cx="259.1" cy="127" r=".51"/>
<circle cx="261.6" cy="142.2" r=".51"/>
<circle cx="299.7" cy="78.7" r=".51"/>
<circle cx="299.7" cy="124.4" r=".51"/>
<circle cx="203.2" cy="236.2" r=".51"/>
<circle cx="188" cy="236.2" r=".51"/>
<circle cx="180.3" cy="190.5" r=".51"/>
<circle cx="248.9" cy="190.5" r=".51"/>
<circle cx="116.8" cy="157.5" r=".51"/>
<circle cx="147.3" cy="78.7" r=".51"/>
<circle cx="147.3" cy="99.1" r=".51"/>
<circle cx="147.3" cy="119.4" r=".51"/>
<circle cx="147.3" cy="139.7" r=".51"/>
<circle cx="304.8" cy="96.5" r=".51"/>
<circle cx="213.4" cy="220.9" r=".51"/>
<circle cx="132.1" cy="210.8" r=".51"/>
<circle cx="292.1" cy="129.5" r=".51"/>
<circle cx="251.5" cy="109.2" r=".51"/>
<circle cx="251.5" cy="165.1" r=".51"/>
</g>
<g font-size="4.1" fill="#800000">
<text x="40.4" y="15.9">1</text>
<text x="90.3" y="15.9">2</text>
<text x="140.1" y="15.9">3</text>
<text x="190" y="15.9">4</text>
<text x="239.8" y="15.9">5</text>
<text x="289.6" y="15.9">6</text>
<text x="339.5" y="15.9">7</text>
<text x="389.3" y="15.9">8</text>
<text x="13.4" y="42.4">A</text>
<text x="415.9" y="42.4">A</text>
<text x="13.4" y="91.7">B</text>
<text x="415.9" y="91.7">B</text>
<text x="13.3" y="141">C</text>
<text x="415.8" y="141">C</text>
<text x="13.3" y="190.2">D</text>
<text x="415.8" y="190.2">D</text>
<text x="13.4" y="239.5">E</text>
<text x="415.9" y="239.5">E</text>
<text x="40.4" y="266">1</text>
<text x="90.3" y="266">2</text>
<text x="140.1" y="266">3</text>
<text x="190" y="266">4</text>
<text x="239.8" y="266">5</text>
<text x="289.6" y="266">6</text>
<text x="339.5" y="266">7</text>
<text x="389.3" y="266">8</text>
</g>
<g font-size="4" fill="#808080">
<text x="111.8" y="38.1">Address/Control Signal Buffers</text>
<text x="274.3" y="38.1">Data Buffer</text>
<text x="226.1" y="48.3">CPU</text>
<text x="266.7" y="154.9">RD/WR Strobe Generator</text>
<text x="129.5" y="185.4">Clock Divider (/2 or /3)</text>
<text x="91.5" y="198.1">Oscillator</text>
<text x="114.3" y="256.5">RDY Combiner and HALT Generator</text>
</g>
<g font-size="2.8" fill="#808080">
<text x="43.2" y="24.1">BUS_DATA:BD[0..7]</text>
<text x="43.2" y="31.8">INTERNAL_ADDRESS:A[0..15]</text>
<text x="43.2" y="39.4">BUS_ADDRESS:BA[0..19],BRD,BWR,BCSX</text>
<text x="172.7" y="41.2" transform="rotate(-90 172.7 41.2)">A0</text>
<text x="175.3" y="41.2" transform="rotate(-90 175.3 41.2)">A1</text>
<text x="177.8" y="41.2" transform="rotate(-90 177.8 41.2)">A2</text>
<text x="180.3" y="41.2" transform="rotate(-90 180.3 41.2)">A3</text>
<text x="182.9" y="41.2" transform="rotate(-90 182.9 41.2)">A4</text>
<text x="185.4" y="41.2" transform="rotate(-90 185.4 41.2)">A5</text>
<text x="188" y="41.2" transform="rotate(-90 188 41.2)">A6</text>
<text x="190.5" y="41.2" transform="rotate(-90 190.5 41.2)">A7</text>
<text x="193" y="41.2" transform="rotate(-90 193 41.2)">A8</text>
<text x="195.6" y="41.2" transform="rotate(-90 195.6 41.2)">A9</text>
<text x="109.2" y="45.7">BA1</text>
<text x="133.4" y="42.8">U24A</text>
<text x="198.1" y="42.6" transform="rotate(-90 198.1 42.6)">A10</text>
<text x="200.7" y="42.4" transform="rotate(-90 200.7 42.4)">A11</text>
<text x="203.2" y="42.6" transform="rotate(-90 203.2 42.6)">A12</text>
<text x="205.7" y="42.6" transform="rotate(-90 205.7 42.6)">A13</text>
<text x="208.3" y="42.6" transform="rotate(-90 208.3 42.6)">A14</text>
<text x="210.8" y="42.6" transform="rotate(-90 210.8 42.6)">A15</text>
<text x="285" y="42.5">U15</text>
<text x="299.9" y="45.7">BD0</text>
<text x="109.2" y="53.3">BA7</text>
<text x="109.2" y="50.8">BA5</text>
<text x="109.2" y="48.3">BA3</text>
<text x="221.6" y="52.7">U20</text>
<text x="299.9" y="53.3">BD3</text>
<text x="299.9" y="50.8">BD2</text>
<text x="299.9" y="48.3">BD1</text>
<text x="299.9" y="58.4">BD5</text>
<text x="299.9" y="55.9">BD4</text>
<text x="133.4" y="63.1">U24B</text>
<text x="299.9" y="63.5">BD7</text>
<text x="299.9" y="61">BD6</text>
<text x="109.2" y="71.1">BA2</text>
<text x="109.2" y="68.6">BA4</text>
<text x="109.2" y="66">BA6</text>
<text x="109.2" y="73.7">BA0</text>
<text x="282.6" y="76.2">74245</text>
<text x="302.2" y="74.9">VCC</text>
<text x="133.4" y="83.4">U25A</text>
<text x="336.5" y="83.2">U18C</text>
<text x="109.2" y="88.9">BA13</text>
<text x="109.2" y="91.4">BA8</text>
<text x="109.2" y="94">BA10</text>
<text x="303.3" y="90.2" transform="rotate(-90 303.3 90.2)">R6</text>
<text x="308.1" y="90.2" transform="rotate(-90 308.1 90.2)">10k</text>
<text x="210.8" y="97.8">VCC</text>
<text x="310.6" y="100.8">JP5</text>
<text x="337.3" y="96">7408</text>
<text x="109.2" y="106.7">BA11</text>
<text x="133.4" y="103.7">U25B</text>
<text x="190" y="105.9">7404</text>
<text x="109.2" y="109.2">BA9</text>
<text x="109.2" y="111.7">BA12</text>
<text x="109.2" y="114.3">BA14</text>
<text x="189.2" y="114.2">U19D</text>
<text x="221.6" y="114.3">W65C02S</text>
<text x="134.8" y="124.1">U8A</text>
<text x="153.7" y="123.2">VCC</text>
<text x="278.2" y="121.5">U17A</text>
<text x="109.2" y="127">BRD</text>
<text x="109.2" y="129.5">BWR</text>
<text x="278.2" y="136.5">U17B</text>
<text x="296.5" y="143.4" transform="rotate(-90 296.5 143.4)">U19B</text>
<text x="304.8" y="142.7" transform="rotate(-90 304.8 142.7)">7404</text>
<text x="132.7" y="144.8">74244</text>
<text x="278.9" y="149.8">7400</text>
<text x="134.8" y="154.3">U8B</text>
<text x="132.7" y="175.2">74244</text>
<text x="144.3" y="177.8">GND</text>
<text x="167.6" y="184.1">VCC</text>
<text x="111.8" y="186.7">VCC</text>
<text x="246.4" y="187.9" transform="rotate(-90 246.4 187.9)">JP1</text>
<text x="134.6" y="194.3">VCC</text>
<text x="175.3" y="195.6">JP2</text>
<text x="190.5" y="192.4">U3A</text>
<text x="215.9" y="194.3">VCC</text>
<text x="81.3" y="199.4">VCC</text>
<text x="91.5" y="202.5">Y1</text>
<text x="112.8" y="201.9" transform="rotate(-90 112.8 201.9)">R5</text>
<text x="117.6" y="201.9" transform="rotate(-90 117.6 201.9)">10k</text>
<text x="144.8" y="200">U30B</text>
<text x="226.1" y="200">U30A</text>
<text x="190.5" y="205.7">7400</text>
<text x="91.5" y="220.9">4MHz</text>
<text x="144.8" y="218.4">7474</text>
<text x="226.1" y="218.4">7474</text>
<text x="81.3" y="223.5">GND</text>
<text x="142.2" y="230.5">U3B</text>
<text x="177.8" y="233">U19A</text>
<text x="195.2" y="234.7">470</text>
<text x="196.2" y="239.5">R7</text>
<text x="142.2" y="243.8">7400</text>
<text x="177.8" y="241.3">7404</text>
<text x="218.4" y="243">7404</text>
<text x="233.7" y="243">7400</text>
<text x="218.4" y="251">U19F</text>
<text x="233.7" y="256.4">U17C</text>
</g>
<g font-size="2.4" fill="#808080">
<text x="119.8" y="47.9">16</text>
<text x="119.8" y="45.4">18</text>
<text x="126.8" y="46.5">Y1</text>
<text x="134.8" y="46.5">A1</text>
<text x="142" y="45.4">2</text>
<text x="142" y="47.9">4</text>
<text x="269.6" y="47.9">17</text>
<text x="269.6" y="45.4">18</text>
<text x="276.6" y="46.5">B1</text>
<text x="284.6" y="46.5">A1</text>
<text x="291.9" y="45.4">2</text>
<text x="291.9" y="47.9">3</text>
<text x="119.8" y="53">12</text>
<text x="119.8" y="50.4">14</text>
<text x="126.8" y="51.6">Y3</text>
<text x="126.8" y="49">Y2</text>
<text x="134.8" y="49">A2</text>
<text x="134.8" y="51.6">A3</text>
<text x="142" y="50.4">6</text>
<text x="142" y="53">8</text>
<text x="269.6" y="53">15</text>
<text x="269.6" y="50.4">16</text>
<text x="276.6" y="51.6">B3</text>
<text x="276.6" y="49">B2</text>
<text x="284.6" y="49">A2</text>
<text x="284.6" y="51.6">A3</text>
<text x="291.9" y="50.4">4</text>
<text x="291.9" y="53">5</text>
<text x="126.8" y="54.1">Y4</text>
<text x="134.8" y="54.1">A4</text>
<text x="135.7" y="59.2">G</text>
<text x="142" y="58.1">1</text>
<text x="216.3" y="58.1">10</text>
<text x="217.5" y="55.5">9</text>
<text x="223.3" y="56.6">A0</text>
<text x="223.3" y="59.2">A1</text>
<text x="236.2" y="56.6">D0</text>
<text x="236.2" y="59.2">D1</text>
<text x="243.6" y="55.5">33</text>
<text x="243.6" y="58.1">32</text>
<text x="269.6" y="58.1">13</text>
<text x="269.6" y="55.5">14</text>
<text x="276.6" y="59.2">B6</text>
<text x="276.6" y="56.6">B5</text>
<text x="276.6" y="54.1">B4</text>
<text x="284.6" y="54.1">A4</text>
<text x="284.6" y="56.6">A5</text>
<text x="284.6" y="59.2">A6</text>
<text x="291.9" y="55.5">6</text>
<text x="291.9" y="58.1">7</text>
<text x="120.9" y="65.7">9</text>
<text x="142" y="65.7">11</text>
<text x="216.3" y="63.1">12</text>
<text x="216.3" y="65.7">13</text>
<text x="216.4" y="60.6">11</text>
<text x="223.3" y="61.7">A2</text>
<text x="223.3" y="64.3">A3</text>
<text x="236.2" y="61.7">D2</text>
<text x="236.2" y="64.3">D3</text>
<text x="243.6" y="60.6">31</text>
<text x="243.6" y="63.1">30</text>
<text x="243.6" y="65.7">29</text>
<text x="269.6" y="60.6">12</text>
<text x="269.8" y="63.1">11</text>
<text x="276.6" y="64.3">B8</text>
<text x="276.6" y="61.7">B7</text>
<text x="284.6" y="61.7">A7</text>
<text x="284.6" y="64.3">A8</text>
<text x="291.9" y="60.6">8</text>
<text x="291.9" y="63.1">9</text>
<text x="120.9" y="70.8">5</text>
<text x="120.9" y="68.2">7</text>
<text x="126.8" y="71.9">Y3</text>
<text x="126.8" y="69.3">Y2</text>
<text x="126.8" y="66.8">Y1</text>
<text x="134.8" y="66.8">A1</text>
<text x="134.8" y="69.3">A2</text>
<text x="134.8" y="71.9">A3</text>
<text x="142" y="68.2">13</text>
<text x="142" y="70.8">15</text>
<text x="216.3" y="68.2">14</text>
<text x="216.3" y="70.8">15</text>
<text x="223.3" y="66.8">A4</text>
<text x="223.3" y="69.3">A5</text>
<text x="223.3" y="71.9">A6</text>
<text x="236.2" y="66.8">D4</text>
<text x="236.2" y="69.3">D5</text>
<text x="236.2" y="71.9">D6</text>
<text x="243.6" y="68.2">28</text>
<text x="243.6" y="70.8">27</text>
<text x="283.5" y="69.3">DIR</text>
<text x="285.5" y="71.9">G</text>
<text x="291.9" y="68.2">1</text>
<text x="291.9" y="70.8">19</text>
<text x="120.9" y="73.3">3</text>
<text x="126.8" y="74.4">Y4</text>
<text x="134.8" y="74.4">A4</text>
<text x="142" y="73.3">17</text>
<text x="216.3" y="73.3">16</text>
<text x="216.3" y="75.8">17</text>
<text x="223.3" y="74.4">A7</text>
<text x="223.3" y="77">A8</text>
<text x="236.2" y="74.4">D7</text>
<text x="243.6" y="73.3">26</text>
<text x="135.7" y="79.5">G</text>
<text x="142" y="78.4">19</text>
<text x="216.3" y="78.4">18</text>
<text x="216.3" y="80.9">19</text>
<text x="216.3" y="83.5">20</text>
<text x="223.3" y="79.5">A9</text>
<text x="223.3" y="82">A10</text>
<text x="233.9" y="79.5">RWB</text>
<text x="243.6" y="83.5">2</text>
<text x="243.6" y="78.4">34</text>
<text x="119.8" y="88.5">16</text>
<text x="119.8" y="86">18</text>
<text x="126.8" y="89.7">Y2</text>
<text x="126.8" y="87.1">Y1</text>
<text x="134.8" y="87.1">A1</text>
<text x="134.8" y="89.7">A2</text>
<text x="142" y="86">2</text>
<text x="142" y="88.5">4</text>
<text x="216.3" y="86">22</text>
<text x="216.3" y="88.5">23</text>
<text x="223.3" y="84.6">A11</text>
<text x="223.3" y="87.1">A12</text>
<text x="223.3" y="89.7">A13</text>
<text x="234.5" y="84.6">RDY</text>
<text x="234.6" y="87.1">MLB</text>
<text x="243.6" y="86">5</text>
<text x="324.1" y="88.5">8</text>
<text x="345.2" y="86">9</text>
<text x="119.8" y="93.6">12</text>
<text x="119.8" y="91.1">14</text>
<text x="126.8" y="94.7">Y4</text>
<text x="126.8" y="92.2">Y3</text>
<text x="134.8" y="92.2">A3</text>
<text x="134.8" y="94.7">A4</text>
<text x="142" y="91.1">6</text>
<text x="142" y="93.6">8</text>
<text x="216.3" y="91.1">24</text>
<text x="216.3" y="93.6">25</text>
<text x="223.3" y="92.2">A14</text>
<text x="223.3" y="94.7">A15</text>
<text x="233.7" y="94.7">IRQB</text>
<text x="234.7" y="92.2">VPB</text>
<text x="243.6" y="93.6">4</text>
<text x="243.6" y="91.1">1</text>
<text x="345.2" y="91.1">10</text>
<text x="135.7" y="99.8">G</text>
<text x="142" y="98.7">1</text>
<text x="233.2" y="99.8">RESB</text>
<text x="233.6" y="97.3">NMIB</text>
<text x="243.6" y="96.2">6</text>
<text x="243.6" y="98.7">40</text>
<text x="120.9" y="106.3">9</text>
<text x="126.8" y="107.4">Y1</text>
<text x="134.8" y="107.4">A1</text>
<text x="142" y="106.3">11</text>
<text x="216.3" y="106.3">38</text>
<text x="216.3" y="103.8">36</text>
<text x="223.3" y="107.4">SOB</text>
<text x="223.3" y="104.9">BE</text>
<text x="232.5" y="104.9">PHI1O</text>
<text x="232.5" y="107.4">PHI2O</text>
<text x="243.6" y="103.8">3</text>
<text x="243.6" y="106.3">39</text>
<text x="120.9" y="113.9">3</text>
<text x="120.9" y="111.4">5</text>
<text x="120.9" y="108.9">7</text>
<text x="126.8" y="112.5">Y3</text>
<text x="126.8" y="110">Y2</text>
<text x="134.8" y="110">A2</text>
<text x="134.8" y="112.5">A3</text>
<text x="142" y="108.9">13</text>
<text x="142" y="111.4">15</text>
<text x="142" y="113.9">17</text>
<text x="189.5" y="108.9">8</text>
<text x="205.5" y="108.9">9</text>
<text x="217.5" y="108.9">7</text>
<text x="223.3" y="110">SYNC</text>
<text x="234.2" y="110">PHI2</text>
<text x="243.6" y="108.9">37</text>
<text x="126.8" y="115">Y4</text>
<text x="134.8" y="115">A4</text>
<text x="142" y="119">19</text>
<text x="135.7" y="120.1">G</text>
<text x="286.8" y="124.1">1</text>
<text x="119.8" y="131.7">14</text>
<text x="119.8" y="129.2">16</text>
<text x="119.8" y="126.6">18</text>
<text x="126.8" y="130.3">Y2</text>
<text x="126.8" y="127.7">Y1</text>
<text x="134.8" y="127.7">A1</text>
<text x="134.8" y="130.3">A2</text>
<text x="142" y="126.6">2</text>
<text x="142" y="129.2">4</text>
<text x="142" y="131.7">6</text>
<text x="265.7" y="126.6">3</text>
<text x="286.8" y="129.2">2</text>
<text x="299.4" y="127.2" transform="rotate(-90 299.4 127.2)">3</text>
<text x="119.8" y="134.2">12</text>
<text x="126.8" y="135.4">Y4</text>
<text x="126.8" y="132.8">Y3</text>
<text x="134.8" y="132.8">A3</text>
<text x="134.8" y="135.4">A4</text>
<text x="142" y="134.2">8</text>
<text x="135.7" y="140.4">G</text>
<text x="142" y="139.3">1</text>
<text x="265.7" y="141.9">6</text>
<text x="286.8" y="139.3">4</text>
<text x="299.4" y="143.2" transform="rotate(-90 299.4 143.2)">4</text>
<text x="286.8" y="144.4">5</text>
<text x="120.9" y="159.6">7</text>
<text x="120.9" y="157.1">9</text>
<text x="126.8" y="160.8">Y2</text>
<text x="126.8" y="158.2">Y1</text>
<text x="134.8" y="158.2">A1</text>
<text x="134.8" y="160.8">A2</text>
<text x="142" y="157.1">11</text>
<text x="142" y="159.6">13</text>
<text x="120.9" y="164.7">3</text>
<text x="120.9" y="162.2">5</text>
<text x="126.8" y="165.8">Y4</text>
<text x="126.8" y="163.3">Y3</text>
<text x="134.8" y="163.3">A3</text>
<text x="134.8" y="165.8">A4</text>
<text x="142" y="162.2">15</text>
<text x="142" y="164.7">17</text>
<text x="135.7" y="170.9">G</text>
<text x="142" y="169.8">19</text>
<text x="187" y="195.2">1</text>
<text x="208.1" y="197.7">3</text>
<text x="140.1" y="202.8">10</text>
<text x="147.1" y="203.9">PRE</text>
<text x="156" y="203.9">Q</text>
<text x="162.4" y="202.8">9</text>
<text x="187" y="200.3">2</text>
<text x="222.5" y="202.8">4</text>
<text x="228.4" y="203.9">PRE</text>
<text x="237.3" y="203.9">Q</text>
<text x="243.6" y="202.8">5</text>
<text x="87.9" y="205.4">8</text>
<text x="92.1" y="206.5">VCC</text>
<text x="102.9" y="205.2">OE</text>
<text x="109" y="205.4">1</text>
<text x="140.1" y="205.4">12</text>
<text x="147.1" y="206.5">D</text>
<text x="222.5" y="205.4">2</text>
<text x="228.4" y="206.5">D</text>
<text x="87.9" y="215.5">4</text>
<text x="103.1" y="214.3">FO</text>
<text x="109" y="210.4">5</text>
<text x="140.1" y="213">13</text>
<text x="140.2" y="210.4">11</text>
<text x="147.1" y="214.1">CLR</text>
<text x="147.1" y="211.6">CLK</text>
<text x="156" y="214.1">Q</text>
<text x="162.4" y="213">8</text>
<text x="222.5" y="213">1</text>
<text x="222.5" y="210.4">3</text>
<text x="228.4" y="214.1">CLR</text>
<text x="228.4" y="211.6">CLK</text>
<text x="237.3" y="214.1">Q</text>
<text x="243.6" y="213">6</text>
<text x="92.1" y="216.6">GND</text>
<text x="138.7" y="233.3">4</text>
<text x="138.7" y="238.4">5</text>
<text x="159.8" y="235.8">6</text>
<text x="166.7" y="235.8">1</text>
<text x="182.7" y="235.8">2</text>
<text x="206.1" y="246">13</text>
<text x="223.3" y="246">12</text>
<text x="229" y="246">10</text>
<text x="230.2" y="251.1">9</text>
<text x="251.2" y="248.5">8</text>
</g>
<g font-size="1.6" fill="#808080">
<text x="84.7" y="84.3">BIOSEL/6.2C</text>
<text x="267.5" y="86.9">MLB/4.2B</text>
<text x="267.8" y="84.3">RDY</text>
<text x="359.3" y="86.9">VINT/3.6C</text>
<text x="267.5" y="91.9">VPB/2.2B</text>
<text x="359.3" y="91.9">BINT/6.3C</text>
<text x="173.9" y="97">IOSEL/5.6B</text>
<text x="316.2" y="98.3">NMI ENABLE</text>
<text x="359.3" y="97">BNMI/6.4C</text>
<text x="267.5" y="104.6">PH1/3.7C</text>
<text x="267.6" y="107.2">PH2/4.2B</text>
<text x="91.6" y="132.6">BFETCH/6.2D</text>
<text x="230" y="140.2">RD/3.6D</text>
<text x="233" y="142.7">WR</text>
<text x="91.7" y="147.8">CPUINH/2.2A</text>
<text x="90.6" y="160.5">BBUSACK/6.3B</text>
<text x="94.6" y="158">RST/2.2D</text>
<text x="166.2" y="158">BRST/6.1D</text>
<text x="166.2" y="160.5">BUSACK/4.2D</text>
<text x="92.8" y="163">BHALT/6.2D</text>
<text x="93.6" y="165.6">BCLK/6.2D</text>
<text x="166.2" y="163">HALT/6.4D</text>
<text x="249.4" y="184.1" transform="rotate(-90 249.4 184.1)">DIV</text>
<text x="254.5" y="184.1" transform="rotate(-90 254.5 184.1)">OSC</text>
<text x="179.1" y="198.6">/2</text>
<text x="179.1" y="203.7">/3</text>
<text x="117.6" y="239.2">WAIT_DMA/4.6B</text>
<text x="120.5" y="234.2">BWAIT/6.1D</text>
<text x="216.6" y="236.7">RDY</text>
<text x="270.1" y="249.4">HALT/6.4D</text>
</g>
</svg>
